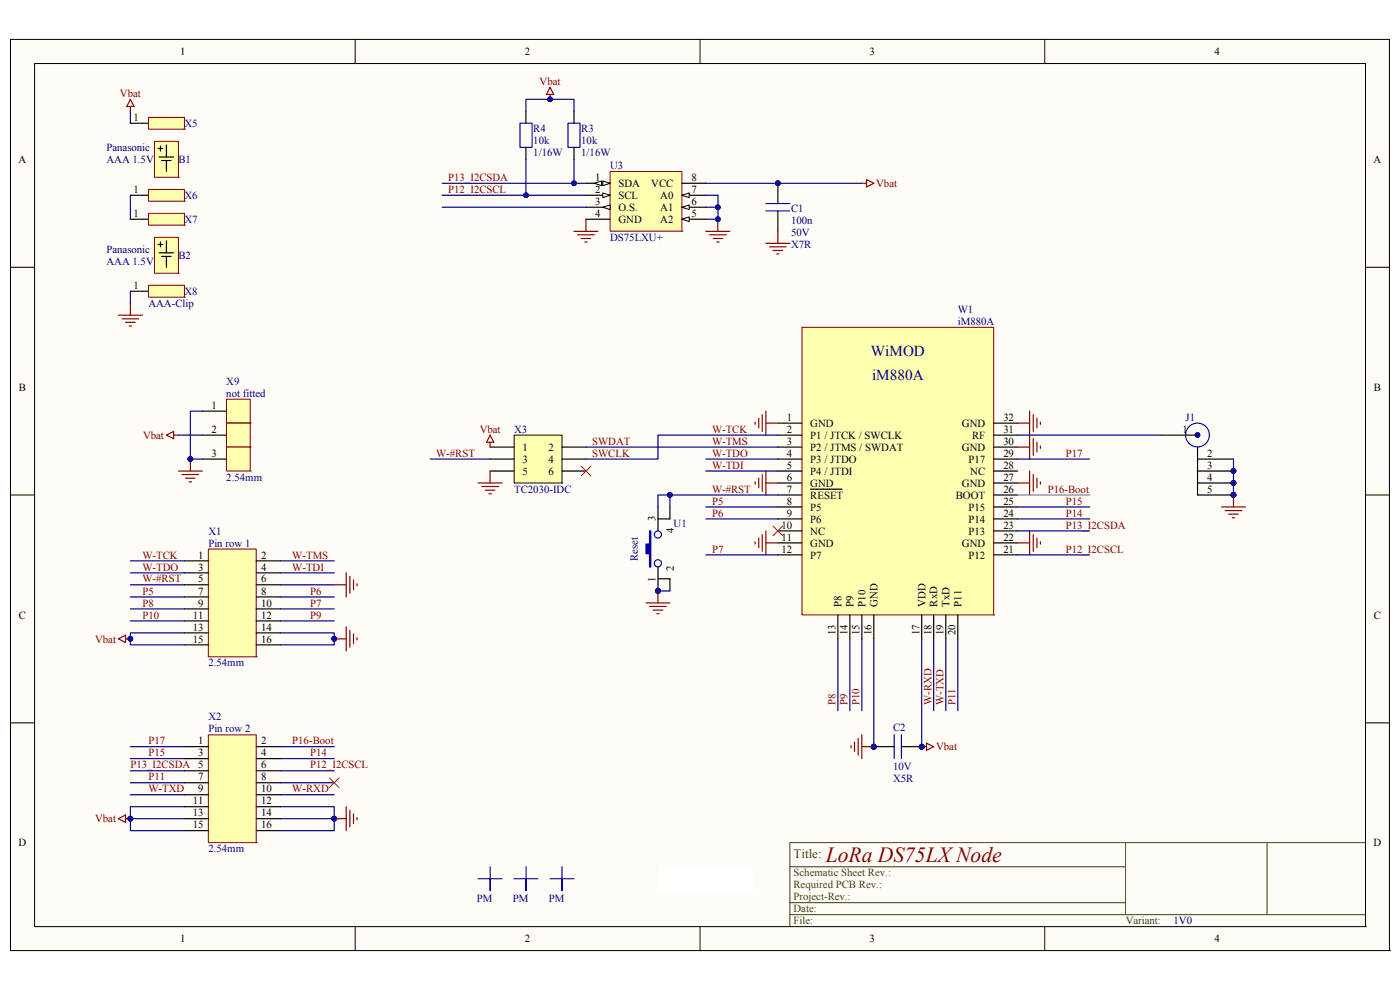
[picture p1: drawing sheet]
<svg xmlns="http://www.w3.org/2000/svg" width="297mm" height="210mm" viewBox="0 0 297 210" stroke-linecap="round" stroke-linejoin="round" font-family="sans-serif">
<path d="M2.3 8.4h292.5v193.2h-292.5z" fill-rule="evenodd" fill="#fffcf8"/>
<path d="M2.2 8.4h292.6v193.2h-292.6zM294.8 201.6h.1" fill="none" stroke="#000" stroke-width=".21"/>
<path d="M7.4 13.5h282.3v183h-282.3z" fill-rule="evenodd" fill="#fffcf8"/>
<g fill="none" stroke="#000" stroke-width=".21">
<path d="M7.3 13.5h282.4v183h-282.4zM75.4 8.4v5M148.5 8.4v5M221.7 8.4v5M2.2 56.7h5.1M289.7 56.7h5.1M2.2 105h5.1M289.7 105h5.1M2.2 153.3h5.1M289.7 153.3h5.1M75.4 196.5v5.1M148.5 196.5v5.1"/>
<path d="M221.7 196.5v5.1M289.7 196.5h.1"/>
</g>
<path d="M238.8 178.7v15.3M268.8 178.7v15.3M289.7 178.7h-122.1v17.8M167.6 194h122.1M167.6 191.4h71.2M167.6 183.8h71.2" fill="none" stroke="#3f4511" stroke-width=".21"/>
<path d="M170.1 69.4h40.7v61h-40.7z" fill-rule="evenodd" fill="#ffffb0"/>
<path d="M170.1 69.4h40.7v61h-40.7zM210.8 130.4h.1" fill="none" stroke="#800000" stroke-width=".21"/>
<g fill="none" stroke="#000" stroke-width=".25">
<path d="M165 89.7h5.1M165 92.3h5.1M165 94.8h5.1M165 97.4h5.1M165 99.9h5.1M210.8 89.7h5.1M210.8 92.3h5.1M210.8 94.8h5.1M210.8 97.4h5.1M210.8 99.9h5.1M165 102.4h5.1M165 105h5.1"/>
<path d="M165 107.5h5.1M165 110.1h5.1M165 112.6h5.1M165 117.7h5.1M165 115.1h5.1M171.9 103.7h6.7M210.8 102.4h5.1M210.8 105h5.1M210.8 107.5h5.1M210.8 110.1h5.1M210.8 112.6h5.1M210.8 117.7h5.1"/>
<path d="M210.8 115.1h5.1M177.8 130.4v5.1M180.3 130.4v5.1M182.8 130.4v5.1M185.4 130.4v5.1M195.5 130.4v5.1M198.1 130.4v5.1M200.7 130.4v5.1M203.2 130.4v5.1"/>
</g>
<path d="M195.5 158.4h1.1M196.6 157.6l1.5 .8-1.5 .7z" fill="none" stroke="#800000" stroke-width=".25"/>
<circle cx="195.5" cy="158.4" r=".5" fill="#000080"/>
<circle cx="195.5" cy="158.4" r=".5" fill="none" stroke="#000080" stroke-width=".21"/>
<path d="M259.2 107.5h5M259.9 108.3h3.6M260.7 109h2M261.4 109.8h.5M261.7 105v2.5" fill="none" stroke="#800000" stroke-width=".25"/>
<circle cx="261.7" cy="105" r=".5" fill="#000080"/>
<circle cx="261.7" cy="105" r=".5" fill="none" stroke="#000080" stroke-width=".21"/>
<path d="M139.6 120.2v5.1" fill="none" stroke="#000" stroke-width=".25"/>
<circle cx="139.6" cy="125.3" r=".5" fill="#000080"/>
<circle cx="139.6" cy="125.3" r=".5" fill="none" stroke="#000080" stroke-width=".21"/>
<path d="M139.6 107.5v5.1" fill="none" stroke="#000" stroke-width=".25"/>
<path d="M137.8 112.6h.3v7.7h-.3v-2.9h-.7v-2h.7z" fill-rule="evenodd" fill="#00f"/>
<g fill="none" stroke="#00f" stroke-width=".25">
<path d="M137.8 112.6h.3v7.7h-.3v-2.9h-.7v-2h.7z"/>
<circle cx="139.6" cy="119.5" r=".75"/>
<circle cx="139.6" cy="113.4" r=".75"/>
</g>
<path d="M142.1 107.5v2.6h-2.5M139.6 122.8h2.5v2.5" fill="none" stroke="#000" stroke-width=".25"/>
<circle cx="139.6" cy="125.3" r=".5" fill="#000080"/>
<circle cx="139.6" cy="125.3" r=".5" fill="none" stroke="#000080" stroke-width=".21"/>
<path d="M137.1 127.9h5M137.8 128.6h3.6M138.6 129.4h2M139.3 130.2h.5M139.6 125.3v2.6" fill="none" stroke="#800000" stroke-width=".25"/>
<circle cx="139.6" cy="125.3" r=".5" fill="#000080"/>
<circle cx="139.6" cy="125.3" r=".5" fill="none" stroke="#000080" stroke-width=".21"/>
<g fill="none" stroke="#800000" stroke-width=".25">
<path d="M160.2 89.5v.5M161 88.7v2.1M161.7 87.9v3.6M162.5 87.2v5.1M162.5 99.9v5.1M162.5 89.7h2.5M215.9 89.7h2.5M215.9 94.8h2.5M218.4 87.2v10.2M218.4 99.9v5.1M219.2 87.9v3.6M219.2 93v3.6"/>
<path d="M220 88.7v2.1M220 93.8v2M220.7 89.5v.5M220.7 94.6v.5M160.2 102.2v.5M160.2 114.9v.5M161 101.4v2.1M161 114.1v2.1M161.7 100.6v3.6M161.7 113.4v3.5M162.5 112.6v5.1M162.5 102.4h2.5"/>
<path d="M162.5 115.1h2.5M215.9 102.4h2.5M215.9 115.1h2.5M218.4 112.6v5.1M219.2 100.6v3.6M219.2 113.4v3.5M220 101.4v2.1M220 114.1v2.1M220.7 102.2v.5M220.7 114.9v.5"/>
</g>
<path d="M109.1 92.3h10.1v10.1h-10.1z" fill-rule="evenodd" fill="#ffffb0"/>
<path d="M109.1 92.3h10.1v10.1h-10.1zM119.2 102.4h.1" fill="none" stroke="#000" stroke-width=".21"/>
<path d="M104 94.8h5M104 97.4h5M104 99.9h5M119.2 94.8h5.1M119.2 97.4h5.1M119.2 99.9h5.1" fill="none" stroke="#000" stroke-width=".25"/>
<path d="M104 92.3l.7 1.5h-1.5l.8-1.5M104 93.8v1M104 99.9v2.5M101.4 102.4h5.1M102.2 103.2h3.6M103 104h2M103.7 104.7h.5" fill="none" stroke="#800000" stroke-width=".25"/>
<path d="M123.3 98.9l2 2M125.3 98.9l-2 2" fill="none" stroke="#f00" stroke-width=".21"/>
<path d="M48 84.7h5.1v5h-5.1z" fill-rule="evenodd" fill="#ffffb0"/>
<path d="M48 84.7h5.1v5h-5.1zM53.1 89.7h.1" fill="none" stroke="#800000" stroke-width=".21"/>
<path d="M48 89.8h5.1v5h-5.1z" fill-rule="evenodd" fill="#ffffb0"/>
<path d="M48 89.7h5.1v5.1h-5.1zM53.1 94.8h.1" fill="none" stroke="#800000" stroke-width=".21"/>
<path d="M42.9 87.2h5.1M42.9 92.3h5.1" fill="none" stroke="#000" stroke-width=".25"/>
<path d="M48 94.9h5.1v5h-5.1z" fill-rule="evenodd" fill="#ffffb0"/>
<path d="M48 94.8h5.1v5.1h-5.1zM53.1 99.9h.1" fill="none" stroke="#800000" stroke-width=".21"/>
<path d="M42.9 97.4h5.1" fill="none" stroke="#000" stroke-width=".25"/>
<path d="M139.6 183.9h20.3v5h-20.3z" fill-rule="evenodd" fill="#fff"/>
<path d="M104 186.4h2.5M104 183.8v5.1v-2.5h-2.6M111.6 186.4h2.5M111.6 183.8v5.1v-2.5h-2.6M119.2 183.8v5.1v-2.5h-2.5M119.2 186.4h2.6" fill="none" stroke="#00f" stroke-width=".25"/>
<path d="M27.7 26.1h3.8" fill="none" stroke="#000" stroke-width=".25"/>
<path d="M31.5 24.9h7.6v2.5h-7.6z" fill-rule="evenodd" fill="#ffffb0"/>
<path d="M31.5 24.9h7.6v2.5h-7.6zM39.1 27.4h.1" fill="none" stroke="#800000" stroke-width=".21"/>
<path d="M27.7 41.4h3.8" fill="none" stroke="#000" stroke-width=".25"/>
<path d="M31.5 40.2h7.6v2.5h-7.6z" fill-rule="evenodd" fill="#ffffb0"/>
<path d="M31.5 40.2h7.6v2.5h-7.6zM39.1 42.7h.1" fill="none" stroke="#800000" stroke-width=".21"/>
<path d="M27.7 46.5h3.8" fill="none" stroke="#000" stroke-width=".25"/>
<path d="M31.5 45.3h7.6v2.5h-7.6z" fill-rule="evenodd" fill="#ffffb0"/>
<path d="M31.5 45.3h7.6v2.5h-7.6zM39.1 47.8h.1" fill="none" stroke="#800000" stroke-width=".21"/>
<path d="M27.7 61.8h3.8" fill="none" stroke="#000" stroke-width=".25"/>
<path d="M31.5 60.5h7.6v2.5h-7.6z" fill-rule="evenodd" fill="#ffffb0"/>
<path d="M31.5 60.5h7.6v2.5h-7.6zM39.1 63h.1" fill="none" stroke="#800000" stroke-width=".21"/>
<path d="M32.8 30h5.1v7.6h-5.1z" fill-rule="evenodd" fill="#ffffb0"/>
<path d="M32.8 30h5.1v7.6h-5.1zM37.9 37.6h.1" fill="none" stroke="#800000" stroke-width=".21"/>
<path d="M33.5 31.5h1M33.8 33.3h3M34 31v1M34.3 34h2M35.3 30.8v2.5M35.3 34v2.3" fill="none" stroke="#000" stroke-width=".25"/>
<path d="M32.8 50.4h5.1v7.6h-5.1z" fill-rule="evenodd" fill="#ffffb0"/>
<path d="M32.8 50.3h5.1v7.7h-5.1zM37.9 58h.1" fill="none" stroke="#800000" stroke-width=".21"/>
<path d="M33.5 51.9h1M33.8 53.6h3M34 51.3v1M34.3 54.4h2M35.3 51.1v2.5M35.3 54.4v2.3" fill="none" stroke="#000" stroke-width=".25"/>
<path d="M27.7 21.1l.7 1.5h-1.5zM27.7 22.6v1M25.1 66.8h5.1M25.9 67.6h3.5M26.6 68.4h2.1M27.4 69.1h.5M27.7 64.3v2.5" fill="none" stroke="#800000" stroke-width=".25"/>
<path d="M149.8 97.4h15.2M149.8 99.9h15.2M139.6 125.3h2.5" fill="none" stroke="#000080" stroke-width=".25"/>
<circle cx="139.6" cy="125.3" r=".5" fill="#000080"/>
<circle cx="139.6" cy="125.3" r=".5" fill="none" stroke="#000080" stroke-width=".21"/>
<path d="M142.1 105v2.5" fill="none" stroke="#000080" stroke-width=".25"/>
<circle cx="142.1" cy="105" r=".51" fill="#000080"/>
<circle cx="142.1" cy="105" r=".51" fill="none" stroke="#000080" stroke-width=".21"/>
<path d="M42.9 87.2h-2.5v10.2h2.5M91.3 97.4h12.7M198.1 135.5v15.2M200.7 135.5v15.2" fill="none" stroke="#000080" stroke-width=".25"/>
<path d="M215.9 105h15.3" fill="none" stroke="#808080" stroke-width=".25"/>
<circle cx="40.4" cy="97.3" r=".5" fill="#000080"/>
<circle cx="40.4" cy="97.3" r=".5" fill="none" stroke="#000080" stroke-width=".21"/>
<path d="M215.9 92.3h30.5M149.8 107.5h15.2M149.8 110.1h15.2M149.8 117.7h15.2M165 105h-25.4v2.6M177.8 135.5v15.2M180.3 135.5v15.2M182.8 135.5v15.2" fill="none" stroke="#000080" stroke-width=".25"/>
<circle cx="142.1" cy="105" r=".51" fill="#000080"/>
<circle cx="142.1" cy="105" r=".51" fill="none" stroke="#000080" stroke-width=".21"/>
<path d="M27.7 23.6v2.5M27.7 41.4v5.1M27.7 61.8v2.5M165 92.3h-25.4v5.1h-15.3M215.9 97.4h15.3M215.9 117.7h15.3M215.9 112.6h15.3M215.9 110.1h15.3M215.9 107.5h15.3M203.2 135.5v15.2" fill="none" stroke="#000080" stroke-width=".25"/>
<path d="M44.2 116.4h10.2v22.9h-10.2z" fill-rule="evenodd" fill="#ffffb0"/>
<path d="M44.2 116.4h10.2v22.9h-10.2zM54.4 139.3h.1" fill="none" stroke="#800000" stroke-width=".21"/>
<g fill="none" stroke="#000" stroke-width=".25">
<path d="M39.1 119h5.1M54.4 119h5.1M39.1 121.5h5.1M39.1 124h5.1M39.1 126.6h5.1M39.1 129.1h5.1M39.1 131.7h5.1M39.1 134.2h5.1M39.1 136.8h5.1M54.4 121.5h5.1M54.4 124h5.1M54.4 126.6h5.1"/>
<path d="M54.4 129.1h5.1M54.4 131.7h5.1M54.4 134.2h5.1M54.4 136.8h5.1"/>
</g>
<path d="M44.2 155.9h10.2v22.8h-10.2z" fill-rule="evenodd" fill="#ffffb0"/>
<path d="M44.2 155.9h10.2v22.8h-10.2zM54.4 178.7h.1" fill="none" stroke="#800000" stroke-width=".21"/>
<g fill="none" stroke="#000" stroke-width=".25">
<path d="M39.1 158.4h5.1M54.4 158.4h5.1M39.1 160.9h5.1M39.1 163.5h5.1M39.1 166h5.1M39.1 168.6h5.1M39.1 171.1h5.1M39.1 173.6h5.1M39.1 176.2h5.1M54.4 160.9h5.1M54.4 163.5h5.1M54.4 166h5.1"/>
<path d="M54.4 168.6h5.1M54.4 171.1h5.1M54.4 173.6h5.1M54.4 176.2h5.1"/>
</g>
<g fill="none" stroke="#000080" stroke-width=".25">
<path d="M59.5 119h11.4M27.7 121.5h11.4M27.7 131.7h11.4M59.5 121.5h11.4M59.5 131.7h11.4M59.5 124h11.4M59.5 126.6h11.4M59.5 129.1h11.4M59.5 158.4h11.4M59.5 160.9h11.4M59.5 163.5h11.4M59.5 166h11.4"/>
<path d="M59.5 173.6h11.4"/>
</g>
<circle cx="70.9" cy="173.6" r=".5" fill="#000080"/>
<circle cx="70.9" cy="173.6" r=".5" fill="none" stroke="#000080" stroke-width=".21"/>
<path d="M27.7 173.6h11.4" fill="none" stroke="#000080" stroke-width=".25"/>
<circle cx="27.7" cy="173.6" r=".5" fill="#000080"/>
<circle cx="27.7" cy="173.6" r=".5" fill="none" stroke="#000080" stroke-width=".21"/>
<path d="M25.1 135.5l1.5-.8v1.6zM26.6 135.5h1.1" fill="none" stroke="#800000" stroke-width=".25"/>
<circle cx="27.7" cy="135.5" r=".5" fill="#000080"/>
<circle cx="27.7" cy="135.5" r=".5" fill="none" stroke="#000080" stroke-width=".21"/>
<path d="M70.9 135.5h2.5M73.4 133v5M74.2 133.7v3.6M75 134.5v2M75.7 135.3v.4" fill="none" stroke="#800000" stroke-width=".25"/>
<circle cx="70.9" cy="135.5" r=".5" fill="#000080"/>
<circle cx="70.9" cy="135.5" r=".5" fill="none" stroke="#000080" stroke-width=".21"/>
<path d="M27.7 119h11.4M27.7 124h11.4M27.7 126.6h11.4M27.7 129.1h11.4M39.1 134.2h-11.4v2.6h11.4" fill="none" stroke="#000080" stroke-width=".25"/>
<circle cx="27.7" cy="135.5" r=".5" fill="#000080"/>
<circle cx="27.7" cy="135.5" r=".5" fill="none" stroke="#000080" stroke-width=".21"/>
<path d="M59.5 134.2h11.4v2.6h-11.4" fill="none" stroke="#000080" stroke-width=".25"/>
<circle cx="70.9" cy="135.5" r=".5" fill="#000080"/>
<circle cx="70.9" cy="135.5" r=".5" fill="none" stroke="#000080" stroke-width=".21"/>
<path d="M27.7 158.4h11.4M27.7 160.9h11.4M27.7 163.5h11.4M27.7 166h11.4" fill="none" stroke="#000080" stroke-width=".25"/>
<path d="M25.1 173.6l1.5-.7v1.5zM26.6 173.6h1.1" fill="none" stroke="#800000" stroke-width=".25"/>
<circle cx="27.7" cy="173.6" r=".5" fill="#000080"/>
<circle cx="27.7" cy="173.6" r=".5" fill="none" stroke="#000080" stroke-width=".21"/>
<path d="M70.9 173.6h2.5M73.4 171.1v5.1M74.2 171.9v3.5M75 172.6v2.1M75.7 173.4v.5" fill="none" stroke="#800000" stroke-width=".25"/>
<circle cx="70.9" cy="173.6" r=".5" fill="#000080"/>
<circle cx="70.9" cy="173.6" r=".5" fill="none" stroke="#000080" stroke-width=".21"/>
<path d="M27.7 168.6h11.4M39.1 171.1h-11.4v5.1h11.4M59.5 168.6h11.4" fill="none" stroke="#000080" stroke-width=".25"/>
<circle cx="27.7" cy="173.6" r=".5" fill="#000080"/>
<circle cx="27.7" cy="173.6" r=".5" fill="none" stroke="#000080" stroke-width=".21"/>
<path d="M59.5 171.1h11.4v5.1h-11.4" fill="none" stroke="#000080" stroke-width=".25"/>
<circle cx="70.9" cy="173.6" r=".5" fill="#000080"/>
<circle cx="70.9" cy="173.6" r=".5" fill="none" stroke="#000080" stroke-width=".21"/>
<path d="M164 111.6l2.1 2M166.1 111.6l-2.1 2M69.9 165l2 2M71.9 165l-2 2" fill="none" stroke="#f00" stroke-width=".21"/>
<path d="M36.8 93v-1.5l-1.5 .8 1.5 .8M36.8 92.3h1.1M37.9 99.9h5M40.4 97.4v2.5M38.6 100.6h3.6M39.4 101.4h2M40.1 102.2h.5M70.9 124h2.5M73.4 121.5v5.1M74.2 122.3v3.5M75 123v2.1M75.7 123.8v.5" fill="none" stroke="#800000" stroke-width=".25"/>
<circle cx="40.4" cy="97.3" r=".5" fill="#000080"/>
<circle cx="40.4" cy="97.3" r=".5" fill="none" stroke="#000080" stroke-width=".21"/>
<circle cx="254.1" cy="92.3" r=".51" fill="#00f"/>
<g fill="none" stroke="#00f" stroke-width=".25">
<circle cx="254.1" cy="92.3" r="2.52"/>
<circle cx="254.1" cy="92.3" r=".51"/>
</g>
<path d="M246.5 92.3h7.6M254.1 94.8v10.2M254.1 97.4h7.6M254.1 99.9h7.6" fill="none" stroke="#000" stroke-width=".25"/>
<circle cx="261.7" cy="99.9" r=".5" fill="#000080"/>
<circle cx="261.7" cy="99.9" r=".5" fill="none" stroke="#000080" stroke-width=".21"/>
<path d="M254.1 102.4h7.6" fill="none" stroke="#000" stroke-width=".25"/>
<circle cx="261.7" cy="102.4" r=".5" fill="#000080"/>
<circle cx="261.7" cy="102.4" r=".5" fill="none" stroke="#000080" stroke-width=".21"/>
<path d="M254.1 105h7.6" fill="none" stroke="#000" stroke-width=".25"/>
<circle cx="261.7" cy="105" r=".5" fill="#000080"/>
<circle cx="261.7" cy="105" r=".5" fill="none" stroke="#000080" stroke-width=".21"/>
<circle cx="261.7" cy="99.9" r=".5" fill="#000080"/>
<circle cx="261.7" cy="99.9" r=".5" fill="none" stroke="#000080" stroke-width=".21"/>
<circle cx="261.7" cy="102.4" r=".5" fill="#000080"/>
<circle cx="261.7" cy="102.4" r=".5" fill="none" stroke="#000080" stroke-width=".21"/>
<circle cx="261.7" cy="105" r=".5" fill="#000080"/>
<circle cx="261.7" cy="105" r=".5" fill="none" stroke="#000080" stroke-width=".21"/>
<path d="M189.7 155.8v5.1M191.2 155.8v5.1" fill="none" stroke="#00f" stroke-width=".25"/>
<path d="M185.4 158.4h4.3" fill="none" stroke="#000" stroke-width=".25"/>
<circle cx="185.4" cy="158.4" r=".51" fill="#000080"/>
<circle cx="185.4" cy="158.4" r=".51" fill="none" stroke="#000080" stroke-width=".21"/>
<path d="M191.2 158.4h4.3" fill="none" stroke="#000" stroke-width=".25"/>
<circle cx="195.5" cy="158.4" r=".5" fill="#000080"/>
<circle cx="195.5" cy="158.4" r=".5" fill="none" stroke="#000080" stroke-width=".21"/>
<circle cx="185.4" cy="158.4" r=".51" fill="#000080"/>
<circle cx="185.4" cy="158.4" r=".51" fill="none" stroke="#000080" stroke-width=".21"/>
<circle cx="195.5" cy="158.4" r=".5" fill="#000080"/>
<circle cx="195.5" cy="158.4" r=".5" fill="none" stroke="#000080" stroke-width=".21"/>
<path d="M195.5 135.5v22.9" fill="none" stroke="#000080" stroke-width=".25"/>
<circle cx="195.5" cy="158.4" r=".5" fill="#000080"/>
<circle cx="195.5" cy="158.4" r=".5" fill="none" stroke="#000080" stroke-width=".21"/>
<path d="M180.6 158.1v.5M181.3 157.4v2M182.1 156.6v3.6M182.8 155.8v5.1M182.8 158.4h2.6" fill="none" stroke="#800000" stroke-width=".25"/>
<circle cx="185.4" cy="158.4" r=".51" fill="#000080"/>
<circle cx="185.4" cy="158.4" r=".51" fill="none" stroke="#000080" stroke-width=".21"/>
<path d="M185.4 135.5v22.9" fill="none" stroke="#000080" stroke-width=".25"/>
<circle cx="185.4" cy="158.4" r=".51" fill="#000080"/>
<circle cx="185.4" cy="158.4" r=".51" fill="none" stroke="#000080" stroke-width=".21"/>
<path d="M182.8 38.9h1M183.8 38.1l1.6 .8-1.6 .7z" fill="none" stroke="#800000" stroke-width=".25"/>
<path d="M37.9 92.3h5" fill="none" stroke="#000080" stroke-width=".25"/>
<path d="M129.4 36.4h15.3v12.6h-15.3z" fill-rule="evenodd" fill="#ffffb0"/>
<path d="M129.4 36.4h15.3v12.6h-15.3zM144.7 49h.1" fill="none" stroke="#800000" stroke-width=".21"/>
<path d="M124.3 38.9h5.1" fill="none" stroke="#000" stroke-width=".25"/>
<path d="M127.9 38.4l1.5 .5-1.5 .5z" fill="#fffcf8"/>
<path d="M127.9 38.4l1.5 .5-1.5 .5z" fill="none" stroke="#000" stroke-width=".21"/>
<path d="M126.1 38.9l1.5-.5v1z" fill="#fffcf8"/>
<path d="M126.1 38.9l1.5-.5v1z" fill="none" stroke="#000" stroke-width=".21"/>
<path d="M144.7 38.9h5.1M124.3 41.4h5.1" fill="none" stroke="#000" stroke-width=".25"/>
<path d="M127.9 40.9l1.5 .5-1.5 .5z" fill="#fffcf8"/>
<path d="M127.9 40.9l1.5 .5-1.5 .5z" fill="none" stroke="#000" stroke-width=".21"/>
<path d="M144.7 41.4h5.1" fill="none" stroke="#000" stroke-width=".25"/>
<path d="M144.7 41.4l1.5-.5v1z" fill="#fffcf8"/>
<path d="M144.7 41.4l1.5-.5v1z" fill="none" stroke="#000" stroke-width=".21"/>
<path d="M124.3 44h5.1" fill="none" stroke="#000" stroke-width=".25"/>
<path d="M127.9 44l1.5-.5v.9z" fill="#fffcf8"/>
<path d="M127.9 44l1.5-.5v.9z" fill="none" stroke="#000" stroke-width=".21"/>
<path d="M144.7 44h5.1" fill="none" stroke="#000" stroke-width=".25"/>
<path d="M144.7 44l1.5-.5v.9z" fill="#fffcf8"/>
<path d="M144.7 44l1.5-.5v.9z" fill="none" stroke="#000" stroke-width=".21"/>
<path d="M124.3 46.5h5.1M144.7 46.5h5.1" fill="none" stroke="#000" stroke-width=".25"/>
<path d="M144.7 46.5l1.5-.5v1z" fill="#fffcf8"/>
<path d="M144.7 46.5l1.5-.5v1z" fill="none" stroke="#000" stroke-width=".21"/>
<path d="M121.8 49.1h5.1M122.6 49.8h3.5M123.3 50.6h2M124.1 51.3h.5M124.3 46.5v2.6" fill="none" stroke="#800000" stroke-width=".25"/>
<path d="M149.8 41.4h2.5v2.6h-2.5" fill="none" stroke="#000080" stroke-width=".25"/>
<circle cx="152.3" cy="44" r=".49" fill="#000080"/>
<circle cx="152.3" cy="44" r=".49" fill="none" stroke="#000080" stroke-width=".21"/>
<path d="M152.3 44v2.5h-2.5" fill="none" stroke="#000080" stroke-width=".25"/>
<circle cx="152.3" cy="46.5" r=".49" fill="#000080"/>
<circle cx="152.3" cy="46.5" r=".49" fill="none" stroke="#000080" stroke-width=".21"/>
<circle cx="152.3" cy="44" r=".49" fill="#000080"/>
<circle cx="152.3" cy="44" r=".49" fill="none" stroke="#000080" stroke-width=".21"/>
<path d="M149.8 49.1h5M150.5 49.8h3.6M151.3 50.6h2M152 51.3h.6M152.3 46.5v2.6" fill="none" stroke="#800000" stroke-width=".25"/>
<circle cx="152.3" cy="46.5" r=".49" fill="#000080"/>
<circle cx="152.3" cy="46.5" r=".49" fill="none" stroke="#000080" stroke-width=".21"/>
<path d="M93.8 44h30.5" fill="none" stroke="#000080" stroke-width=".25"/>
<path d="M162.5 44.7h5.1M162.5 43.2h5.1" fill="none" stroke="#00f" stroke-width=".25"/>
<path d="M165 38.9v4.3M165 44.7v4.4" fill="none" stroke="#000" stroke-width=".25"/>
<circle cx="165" cy="38.9" r=".5" fill="#000080"/>
<circle cx="165" cy="38.9" r=".5" fill="none" stroke="#000080" stroke-width=".21"/>
<circle cx="165" cy="38.9" r=".5" fill="#000080"/>
<circle cx="165" cy="38.9" r=".5" fill="none" stroke="#000080" stroke-width=".21"/>
<path d="M116.7 18.5l.8 1.5-1.6 .1zM116.7 20v1.1M162.5 51.6h5.1M163.3 52.3h3.5M164 53.1h2.1M164.8 53.9h.5M165 49.1v2.5" fill="none" stroke="#800000" stroke-width=".25"/>
<path d="M111.6 23.6v2.5M111.6 31.3v2.5" fill="none" stroke="#000" stroke-width=".25"/>
<path d="M110.3 26.1h2.6v5.2h-2.6z" fill="none" stroke="#00f" stroke-width=".25"/>
<circle cx="116.7" cy="21.1" r=".5" fill="#000080"/>
<circle cx="116.7" cy="21.1" r=".5" fill="none" stroke="#000080" stroke-width=".21"/>
<path d="M111.6 33.8v7.6" fill="none" stroke="#000080" stroke-width=".25"/>
<circle cx="111.6" cy="41.4" r=".5" fill="#000080"/>
<circle cx="111.6" cy="41.4" r=".5" fill="none" stroke="#000080" stroke-width=".21"/>
<path d="M121.8 33.8v5.1" fill="none" stroke="#000080" stroke-width=".25"/>
<circle cx="121.8" cy="38.9" r=".5" fill="#000080"/>
<circle cx="121.8" cy="38.9" r=".5" fill="none" stroke="#000080" stroke-width=".21"/>
<path d="M111.6 23.6v-2.5h10.2v2.5" fill="none" stroke="#000080" stroke-width=".25"/>
<circle cx="116.7" cy="21.1" r=".5" fill="#000080"/>
<circle cx="116.7" cy="21.1" r=".5" fill="none" stroke="#000080" stroke-width=".21"/>
<path d="M121.8 23.6v2.5M121.8 31.3v2.5" fill="none" stroke="#000" stroke-width=".25"/>
<path d="M120.5 26.1h2.5v5.2h-2.5z" fill="none" stroke="#00f" stroke-width=".25"/>
<path d="M93.8 41.4h30.5" fill="none" stroke="#000080" stroke-width=".25"/>
<circle cx="111.6" cy="41.4" r=".5" fill="#000080"/>
<circle cx="111.6" cy="41.4" r=".5" fill="none" stroke="#000080" stroke-width=".21"/>
<path d="M93.8 38.9h30.5" fill="none" stroke="#000080" stroke-width=".25"/>
<circle cx="121.8" cy="38.9" r=".5" fill="#000080"/>
<circle cx="121.8" cy="38.9" r=".5" fill="none" stroke="#000080" stroke-width=".21"/>
<path d="M149.8 38.9h33" fill="none" stroke="#000080" stroke-width=".25"/>
<circle cx="165" cy="38.9" r=".5" fill="#000080"/>
<circle cx="165" cy="38.9" r=".5" fill="none" stroke="#000080" stroke-width=".21"/>
<path d="M261.7 97.4v7.6" fill="none" stroke="#000080" stroke-width=".25"/>
<circle cx="261.7" cy="105" r=".5" fill="#000080"/>
<circle cx="261.7" cy="105" r=".5" fill="none" stroke="#000080" stroke-width=".21"/>
<circle cx="261.7" cy="102.4" r=".5" fill="#000080"/>
<circle cx="261.7" cy="102.4" r=".5" fill="none" stroke="#000080" stroke-width=".21"/>
<circle cx="261.7" cy="99.9" r=".5" fill="#000080"/>
<circle cx="261.7" cy="99.9" r=".5" fill="none" stroke="#000080" stroke-width=".21"/>
<path d="M124.3 94.8h40.7" fill="none" stroke="#000080" stroke-width=".25"/>
<text font-size="4.6" fill="#800000" x="175.2" y="182.8">LoRa DS75LX Node</text>
<g font-size="3.2" fill="#000080">
<text x="184.7" y="75.6">WiMOD</text>
<text x="185" y="80.7">iM880A</text>
</g>
<text font-size="2.8" fill="#3f4511" x="168.3" y="182">Title:</text>
<g font-size="2.3">
<text x="38.2" y="11.7">1</text>
<text x="111.4" y="11.7">2</text>
<text x="184.5" y="11.7">3</text>
<text x="257.6" y="11.7">4</text>
<text x="28.3" y="25.7">1</text>
<text x="4" y="34.6">A</text>
<text x="291.4" y="34.6">A</text>
<text x="28.3" y="40.9">1</text>
<text x="126.3" y="38.4">1</text>
<text x="126.3" y="40.9">2</text>
<text x="131.2" y="39.6">SDA</text>
<text x="138.2" y="39.6">VCC</text>
<text x="146.7" y="38.4">8</text>
<text x="146.7" y="40.9">7</text>
<text x="28.3" y="46">1</text>
<text x="126.3" y="43.5">3</text>
<text x="126.3" y="46">4</text>
<text x="131.2" y="42.2">SCL</text>
<text x="131.2" y="44.7">O.S.</text>
<text x="131.2" y="47.3">GND</text>
<text x="140.1" y="42.2">A0</text>
<text x="140.1" y="44.7">A1</text>
<text x="140.1" y="47.3">A2</text>
<text x="146.7" y="43.5">6</text>
<text x="146.7" y="46">5</text>
<text x="28.3" y="61.3">1</text>
<text x="4" y="82.9">B</text>
<text x="291.5" y="82.9">B</text>
<text x="44.8" y="86.7">1</text>
<text x="166.9" y="89.2">1</text>
<text x="212.9" y="89.2">32</text>
<text x="44.8" y="91.8">2</text>
<text x="110.9" y="95.6">1</text>
<text x="116.3" y="95.6">2</text>
<text x="166.9" y="91.8">2</text>
<text x="166.9" y="94.3">3</text>
<text x="171.9" y="90.5">GND</text>
<text x="171.9" y="93.1">P1 / JTCK / SWCLK</text>
<text x="171.9" y="95.6">P2 / JTMS / SWDAT</text>
<text x="204.1" y="95.6">GND</text>
<text x="204.1" y="90.5">GND</text>
<text x="206.2" y="93.1">RF</text>
<text x="212.9" y="94.3">30</text>
<text x="212.9" y="91.8">31</text>
<text x="250.9" y="91.8">1</text>
<text x="44.8" y="96.9">3</text>
<text x="110.9" y="98.1">3</text>
<text x="110.9" y="100.7">5</text>
<text x="116.3" y="98.1">4</text>
<text x="116.3" y="100.7">6</text>
<text x="166.9" y="96.9">4</text>
<text x="166.9" y="99.4">5</text>
<text x="166.9" y="101.9">6</text>
<text x="171.9" y="98.1">P3 / JTDO</text>
<text x="171.9" y="100.7">P4 / JTDI</text>
<text x="205.5" y="98.1">P17</text>
<text x="205.8" y="100.7">NC</text>
<text x="212.9" y="101.9">27</text>
<text x="212.9" y="99.4">28</text>
<text x="212.9" y="96.9">29</text>
<text x="256.1" y="96.9">2</text>
<text x="256.1" y="99.4">3</text>
<text x="256.1" y="101.9">4</text>
<text x="166.9" y="104.5">7</text>
<text x="166.9" y="107">8</text>
<text x="171.9" y="103.2">GND</text>
<text x="171.9" y="105.8">RESET</text>
<text x="202.8" y="105.8">BOOT</text>
<text x="204.1" y="103.2">GND</text>
<text x="212.9" y="107">25</text>
<text x="212.9" y="104.5">26</text>
<text x="256.1" y="104.5">5</text>
<text x="139.1" y="110.6" transform="rotate(-90 139.1 110.6)">3</text>
<text x="142.9" y="113" transform="rotate(-90 142.9 113)">4</text>
<text x="165.8" y="112.1">10</text>
<text x="166.9" y="109.6">9</text>
<text x="171.9" y="108.3">P5</text>
<text x="171.9" y="110.8">P6</text>
<text x="171.9" y="113.4">NC</text>
<text x="205.5" y="113.4">P13</text>
<text x="205.5" y="110.8">P14</text>
<text x="205.5" y="108.3">P15</text>
<text x="212.9" y="112.1">23</text>
<text x="212.9" y="109.6">24</text>
<text x="42.1" y="118.5">1</text>
<text x="55.4" y="118.5">2</text>
<text x="165.8" y="117.2">12</text>
<text x="165.8" y="114.6">11</text>
<text x="171.9" y="118.5">P7</text>
<text x="171.9" y="115.9">GND</text>
<text x="204.1" y="115.9">GND</text>
<text x="205.5" y="118.5">P12</text>
<text x="212.9" y="117.2">21</text>
<text x="212.9" y="114.6">22</text>
<text x="42.1" y="121">3</text>
<text x="42.1" y="123.5">5</text>
<text x="55.4" y="121">4</text>
<text x="55.4" y="123.5">6</text>
<text x="139.1" y="123.4" transform="rotate(-90 139.1 123.4)">1</text>
<text x="142.9" y="121" transform="rotate(-90 142.9 121)">2</text>
<text x="4" y="131.2">C</text>
<text x="40.9" y="131.2">11</text>
<text x="42.1" y="126.1">7</text>
<text x="42.1" y="128.7">9</text>
<text x="55.4" y="126.1">8</text>
<text x="55.4" y="128.7">10</text>
<text x="55.4" y="131.2">12</text>
<text x="178.5" y="128.7" transform="rotate(-90 178.5 128.7)">P8</text>
<text x="181.1" y="128.7" transform="rotate(-90 181.1 128.7)">P9</text>
<text x="183.6" y="128.7" transform="rotate(-90 183.6 128.7)">P10</text>
<text x="186.2" y="128.7" transform="rotate(-90 186.2 128.7)">GND</text>
<text x="196.3" y="128.7" transform="rotate(-90 196.3 128.7)">VDD</text>
<text x="198.9" y="128.7" transform="rotate(-90 198.9 128.7)">RxD</text>
<text x="201.4" y="128.7" transform="rotate(-90 201.4 128.7)">TxD</text>
<text x="204" y="128.7" transform="rotate(-90 204 128.7)">P11</text>
<text x="291.5" y="131.2">C</text>
<text x="40.9" y="133.7">13</text>
<text x="40.9" y="136.3">15</text>
<text x="55.4" y="133.7">14</text>
<text x="55.4" y="136.3">16</text>
<text x="177.3" y="134.8" transform="rotate(-90 177.3 134.8)">13</text>
<text x="179.8" y="134.8" transform="rotate(-90 179.8 134.8)">14</text>
<text x="182.4" y="134.8" transform="rotate(-90 182.4 134.8)">15</text>
<text x="184.9" y="134.8" transform="rotate(-90 184.9 134.8)">16</text>
<text x="195.1" y="134.8" transform="rotate(-90 195.1 134.8)">17</text>
<text x="197.6" y="134.8" transform="rotate(-90 197.6 134.8)">18</text>
<text x="200.2" y="134.8" transform="rotate(-90 200.2 134.8)">19</text>
<text x="202.7" y="134.8" transform="rotate(-90 202.7 134.8)">20</text>
<text x="42.1" y="157.9">1</text>
<text x="42.1" y="160.4">3</text>
<text x="55.4" y="157.9">2</text>
<text x="55.4" y="160.4">4</text>
<text x="42.1" y="163">5</text>
<text x="42.1" y="165.5">7</text>
<text x="55.4" y="163">6</text>
<text x="55.4" y="165.5">8</text>
<text x="40.9" y="170.6">11</text>
<text x="40.9" y="173.1">13</text>
<text x="42.1" y="168.1">9</text>
<text x="55.4" y="168.1">10</text>
<text x="55.4" y="170.6">12</text>
<text x="55.4" y="173.1">14</text>
<text x="4" y="179.5">D</text>
<text x="40.9" y="175.7">15</text>
<text x="55.4" y="175.7">16</text>
<text x="291.4" y="179.5">D</text>
<text x="38.2" y="199.8">1</text>
<text x="111.4" y="199.8">2</text>
<text x="184.5" y="199.8">3</text>
<text x="257.6" y="199.8">4</text>
</g>
<g font-size="2.3" fill="#800000">
<text x="25.4" y="20.6">Vbat</text>
<text x="114.5" y="18.1">Vbat</text>
<text x="95.1" y="40.9">P12_I2CSCL</text>
<text x="95.1" y="38.4">P13_I2CSDA</text>
<text x="185.9" y="39.6">Vbat</text>
<text x="30.3" y="93.1">Vbat</text>
<text x="101.8" y="91.8">Vbat</text>
<text x="125.6" y="94.3">SWDAT</text>
<text x="151.1" y="91.8">W-TCK</text>
<text x="151.1" y="94.3">W-TMS</text>
<text x="92.5" y="96.9">W-#RST</text>
<text x="125.6" y="96.9">SWCLK</text>
<text x="151.1" y="96.9">W-TDO</text>
<text x="151.1" y="99.4">W-TDI</text>
<text x="226.1" y="96.9">P17</text>
<text x="151.1" y="104.5">W-#RST</text>
<text x="151.1" y="107">P5</text>
<text x="222.3" y="104.5">P16-Boot</text>
<text x="226.1" y="107">P15</text>
<text x="151.1" y="109.6">P6</text>
<text x="226.1" y="112.1">P13_I2CSDA</text>
<text x="226.1" y="109.6">P14</text>
<text x="30.2" y="118.5">W-TCK</text>
<text x="62" y="118.5">W-TMS</text>
<text x="151.1" y="117.2">P7</text>
<text x="226.1" y="117.2">P12_I2CSCL</text>
<text x="30.2" y="121">W-TDO</text>
<text x="30.2" y="123.5">W-#RST</text>
<text x="62" y="121">W-TDI</text>
<text x="30.2" y="126.1">P5</text>
<text x="30.2" y="128.7">P8</text>
<text x="30.2" y="131.2">P10</text>
<text x="65.8" y="126.1">P6</text>
<text x="65.8" y="128.7">P7</text>
<text x="65.8" y="131.2">P9</text>
<text x="20.2" y="136.3">Vbat</text>
<text x="177.3" y="149.5" transform="rotate(-90 177.3 149.5)">P8</text>
<text x="179.8" y="149.5" transform="rotate(-90 179.8 149.5)">P9</text>
<text x="182.4" y="149.5" transform="rotate(-90 182.4 149.5)">P10</text>
<text x="197.6" y="149.5" transform="rotate(-90 197.6 149.5)">W-RXD</text>
<text x="200.2" y="149.5" transform="rotate(-90 200.2 149.5)">W-TXD</text>
<text x="202.7" y="149.5" transform="rotate(-90 202.7 149.5)">P11</text>
<text x="31.5" y="160.4">P15</text>
<text x="31.5" y="157.9">P17</text>
<text x="62" y="157.9">P16-Boot</text>
<text x="65.8" y="160.4">P14</text>
<text x="198.6" y="159.1">Vbat</text>
<text x="27.7" y="163">P13_I2CSDA</text>
<text x="31.5" y="165.5">P11</text>
<text x="65.8" y="163">P12_I2CSCL</text>
<text x="31.5" y="168.1">W-TXD</text>
<text x="62" y="168.1">W-RXD</text>
<text x="20.2" y="174.4">Vbat</text>
</g>
<g font-size="2.3" fill="#000080">
<text x="39.1" y="26.9">X5</text>
<text x="113.1" y="27.9">R4</text>
<text x="123.3" y="27.9">R3</text>
<text x="22.6" y="32">Panasonic</text>
<text x="22.6" y="34.6">AAA 1.5V</text>
<text x="37.9" y="34.6">B1</text>
<text x="113.1" y="33.1">1/16W</text>
<text x="113.1" y="30.5">10k</text>
<text x="123.3" y="33.1">1/16W</text>
<text x="123.3" y="30.5">10k</text>
<text x="129.4" y="35.8">U3</text>
<text x="39.1" y="42.2">X6</text>
<text x="39.1" y="47.3">X7</text>
<text x="167.9" y="45">C1</text>
<text x="167.9" y="47.5">100n</text>
<text x="22.6" y="53.7">Panasonic</text>
<text x="129.4" y="51.1">DS75LXU+</text>
<text x="167.9" y="50.1">50V</text>
<text x="167.9" y="52.6">X7R</text>
<text x="22.6" y="56.2">AAA 1.5V</text>
<text x="37.9" y="54.9">B2</text>
<text x="31.5" y="65.1">AAA-Clip</text>
<text x="39.1" y="62.5">X8</text>
<text x="203.2" y="66.4">W1</text>
<text x="203.2" y="68.9">iM880A</text>
<text x="48" y="81.6">X9</text>
<text x="48" y="84.1">not fitted</text>
<text x="251.5" y="89.2">J1</text>
<text x="109.1" y="91.8">X3</text>
<text x="48" y="101.9">2.54mm</text>
<text x="109.1" y="104.5">TC2030-IDC</text>
<text x="44.2" y="113.4">X1</text>
<text x="142.9" y="111.9">U1</text>
<text x="44.2" y="115.9">Pin row 1</text>
<text x="135.3" y="119" transform="rotate(-90 135.3 119)">Reset</text>
<text x="44.2" y="141.4">2.54mm</text>
<text x="44.2" y="152.8">X2</text>
<text x="44.2" y="155.3">Pin row 2</text>
<text x="189.5" y="155.1">C2</text>
<text x="189.5" y="163.2">10V</text>
<text x="189.5" y="165.8">X5R</text>
<text x="44.2" y="180.8">2.54mm</text>
<text x="101.2" y="191.2">PM</text>
<text x="108.8" y="191.2">PM</text>
<text x="116.5" y="191.2">PM</text>
<text x="249" y="196">1V0</text>
</g>
<g font-size="2.3" fill="#3f4511">
<text x="168.3" y="185.9">Schematic Sheet Rev.:</text>
<text x="168.3" y="191">Project-Rev.:</text>
<text x="168.3" y="188.4">Required PCB Rev.:</text>
<text x="168.3" y="196">File:</text>
<text x="168.3" y="193.5">Date:</text>
<text x="238.8" y="196">Variant:</text>
</g>
</svg>
